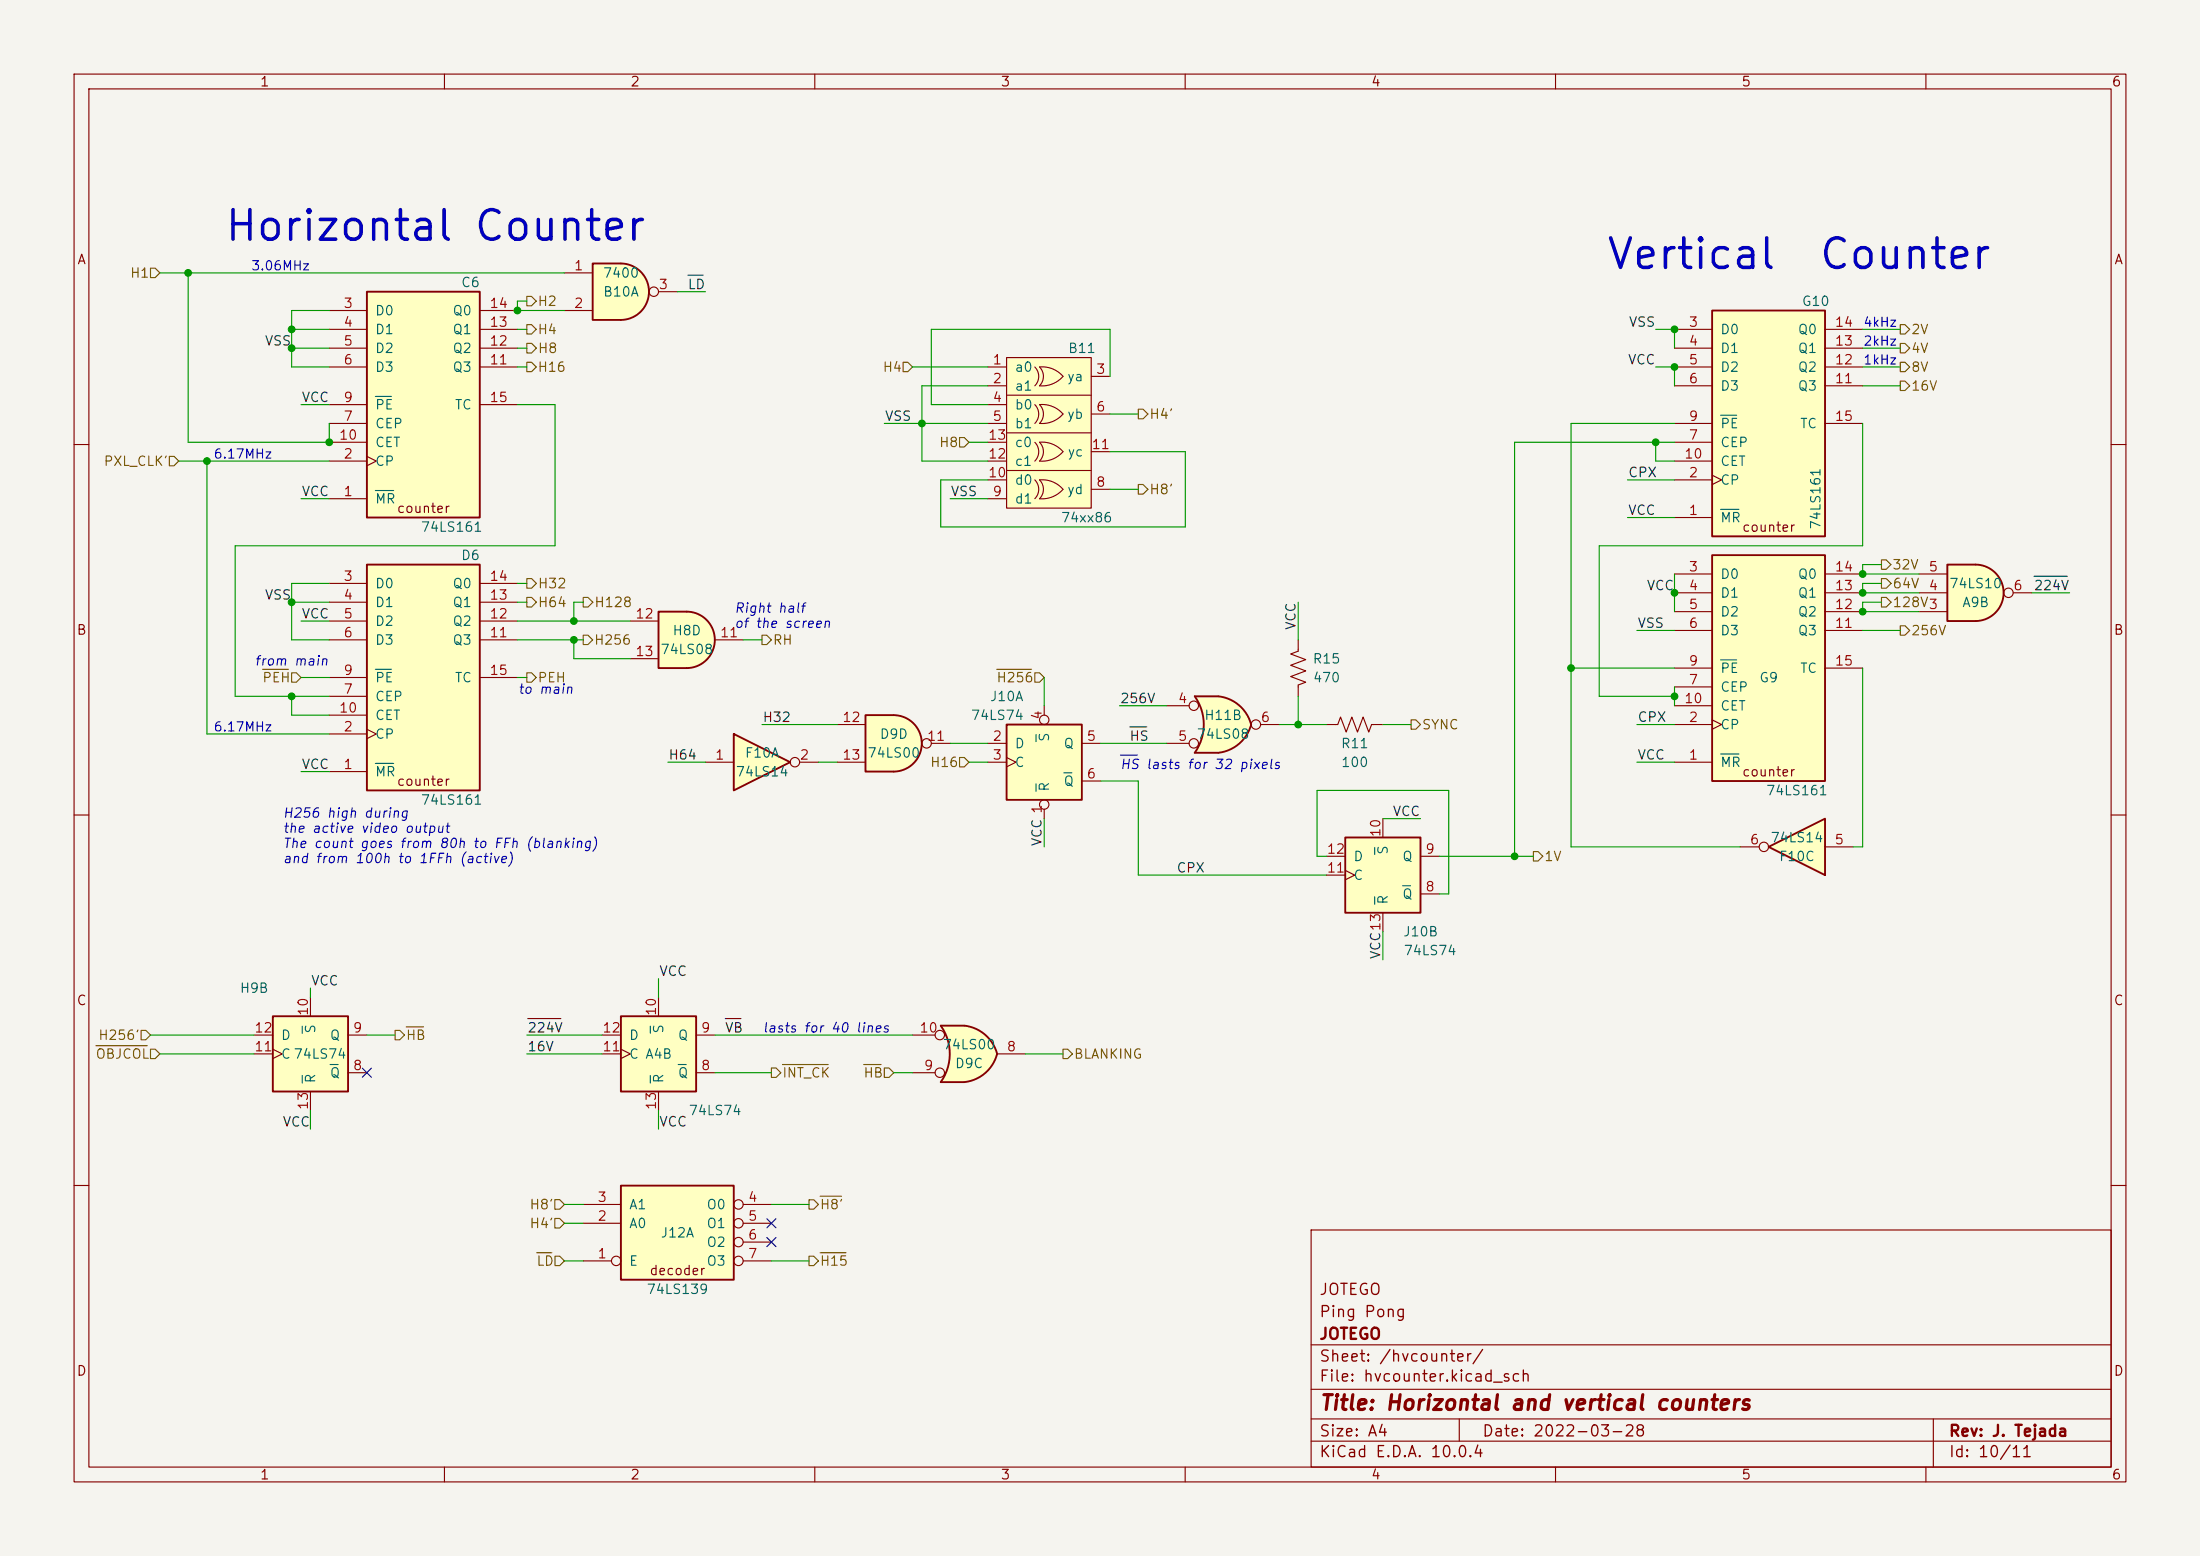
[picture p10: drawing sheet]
<svg xmlns="http://www.w3.org/2000/svg" width="297mm" height="210mm" viewBox="0 0 297 210" stroke-linecap="round" stroke-linejoin="round" font-family="sans-serif">
<path d="M0 0h297v210h-297z" fill="#f5f4ef" stroke="#f5f4ef" stroke-width=".14"/>
<g fill="none" stroke="#840000" stroke-width=".15">
<path d="M10 10h277v190h-277zM12 12h273v186h-273zM60 10v2M110 10v2M160 10v2M210 10v2M260 10v2M10 60h2M285 60h2M10 110h2M285 110h2M10 160h2"/>
<path d="M177 166h108v32h-108zM285 160h2M60 198v2M110 198v2M160 198v2M177 194.5h108M177 191.5h108M177 187.5h108M177 181.5h108M197 191.5v3M210 198v2M260 198v2"/>
<path d="M261 191.5v6.5"/>
</g>
<path d="M231.1 41.9h15.3v30.5h-15.3z" fill="#ffffc2"/>
<path d="M231.1 41.9h15.3v30.5h-15.3z" fill="none" stroke="#840000" stroke-width=".25"/>
<g fill="none" stroke="#840000" stroke-width=".15">
<path d="M226.1 44.5h5M226.1 47h5M226.1 49.5h5M226.1 52.1h5M226.1 59.7h5M226.1 57.2h5M246.4 44.5h5.1M246.4 47h5.1M246.4 49.5h5.1M246.4 52.1h5.1M246.4 57.2h5.1M226.1 69.9h5"/>
<path d="M226.1 64.8h5M226.1 62.2h5M231.1 64.1l1.3 .7-1.3 .6"/>
</g>
<path d="M232.3 56h2.1M232.3 68.7h2.5" fill="none" stroke="#006464" stroke-width=".15"/>
<path d="M161.3 94h3.2M161.3 101.6h3.2" fill="none" stroke="#ffffc2" stroke-width=".14"/>
<g fill="#ffffc2" stroke="#ffffc2" stroke-width=".14">
<path d="M163.9 96.4l5 1.4a5.2 5.2 0 0 1-4.4 3.8z"/>
<path d="M164.5 94a5.1 5.1 0 0 1 4.4 3.8l-5 1.3z"/>
</g>
<path d="M161.3 94h3.2v7.6h-3.2a6.7 6.7 0 0 0 0-7.6z" fill="#ffffc2"/>
<path d="M164.5 94h-3.2a6.6 6.6 0 0 1 0 7.6h3.2M164.5 94a5.1 5.1 0 0 1 4.4 3.8M168.9 97.8a5.2 5.2 0 0 1-4.4 3.8" fill="none" stroke="#840000" stroke-width=".25"/>
<g fill="none" stroke="#840000" stroke-width=".15">
<path d="M157.5 95.3h3M170.2 97.8h2.5M157.5 100.3h3"/>
<circle cx="161.2" cy="95.2" r=".63"/>
<circle cx="169.5" cy="97.8" r=".63"/>
<circle cx="161.2" cy="100.3" r=".63"/>
</g>
<path d="M135.9 48.3h11.4v20.3h-11.4z" fill="#ffffc2"/>
<g fill="none" stroke="#840000" stroke-width=".15">
<path d="M133.3 49.5h2.6M133.3 52.1h2.6M133.3 54.6h2.6M133.3 57.2h2.6M133.3 59.7h2.6M135.9 48.3h11.4v20.3h-11.4zM135.9 53.3h11.4M135.9 58.4h11.4M139.7 49.5a1.8 1.8 0 0 1 0 2.6M139.7 54.6a1.8 1.8 0 0 1 0 2.6M139.7 59.7a1.8 1.8 0 0 1 0 2.5M140.3 49.5a3.7 3.7 0 0 1 3.2 1.3 3.7 3.7 0 0 1-3.2 1.3 1.79 1.79 0 0 0 0-2.6z"/>
<path d="M140.3 54.6a3.7 3.7 0 0 1 3.2 1.3 3.7 3.7 0 0 1-3.2 1.3 1.79 1.79 0 0 0 0-2.6zM140.3 59.7a3.7 3.7 0 0 1 3.2 1.3 3.7 3.7 0 0 1-3.2 1.2 1.79 1.79 0 0 0 0-2.5zM147.3 50.8h2.6M147.3 55.9h2.6M133.3 67.3h2.6M133.3 64.8h2.6M133.3 62.2h2.6M135.9 63.5h11.4M139.7 64.8a1.8 1.8 0 0 1 0 2.5M140.3 64.8a3.7 3.7 0 0 1 3.2 1.2 3.7 3.7 0 0 1-3.2 1.3 1.79 1.79 0 0 0 0-2.5zM147.3 66h2.6M147.3 61h2.6"/>
<path d="M175.3 86.4v1.5l-1.1 .4 2.1 .7-2.1 .8 2.1 .8-2.1 .7 2.1 .8-1 .4v1.5"/>
</g>
<path d="M135.9 97.8h10.1v10.2h-10.1z" fill="#ffffc2"/>
<path d="M135.9 97.8h10.1v10.2h-10.1z" fill="none" stroke="#840000" stroke-width=".25"/>
<g fill="none" stroke="#840000" stroke-width=".15">
<path d="M141 95.3v1.2M179.1 97.8h1.5l.4-1 .7 2 .8-2 .8 2 .7-2 .8 2 .4-1h1.5M133.3 100.3h2.6M133.3 102.9h2.6M135.9 102.2l1.3 .7-1.3 .6M141 109.2v1.3M146 100.3h2.6M146 105.4h2.6"/>
<circle cx="141" cy="97.2" r=".63"/>
<circle cx="141" cy="108.6" r=".63"/>
</g>
<path d="M139.9 99.1v1M139.9 105.8v1M143.6 104.3h1.1" fill="none" stroke="#006464" stroke-width=".15"/>
<path d="M238.8 114.3l7.6-3.8v7.6z" fill="#ffffc2"/>
<path d="M238.8 114.3l7.6-3.8v7.6z" fill="none" stroke="#840000" stroke-width=".25"/>
<g fill="none" stroke="#840000" stroke-width=".15">
<path d="M234.9 114.3h2.6M246.4 114.3h3.8"/>
<circle cx="238.1" cy="114.3" r=".63"/>
</g>
<path d="M231.1 74.9h15.3v30.5h-15.3z" fill="#ffffc2"/>
<path d="M231.1 74.9h15.3v30.5h-15.3z" fill="none" stroke="#840000" stroke-width=".25"/>
<g fill="none" stroke="#840000" stroke-width=".15">
<path d="M226.1 77.5h5M246.4 77.5h5.1M226.1 97.8h5M226.1 80h5M226.1 82.6h5M226.1 85.1h5M226.1 92.7h5M226.1 90.2h5M226.1 95.3h5M231.1 97.2l1.3 .6-1.3 .6M246.4 80h5.1M246.4 82.6h5.1"/>
<path d="M246.4 85.1h5.1M246.4 90.2h5.1M226.1 102.9h5"/>
</g>
<path d="M232.3 89.1h2.1M232.3 101.8h2.5" fill="none" stroke="#006464" stroke-width=".15"/>
<path d="M49.5 39.4h15.3v30.5h-15.3z" fill="#ffffc2"/>
<path d="M49.5 39.4h15.3v30.5h-15.3z" fill="none" stroke="#840000" stroke-width=".25"/>
<g fill="none" stroke="#840000" stroke-width=".15">
<path d="M44.4 41.9h5.1M44.4 44.5h5.1M44.4 47h5.1M44.4 49.5h5.1M44.4 57.2h5.1M44.4 54.6h5.1M44.4 59.7h5.1M64.8 41.9h5M64.8 44.5h5M64.8 47h5M64.8 49.5h5M64.8 54.6h5"/>
<path d="M44.4 67.3h5.1M44.4 62.2h5.1M49.5 61.6l1.3 .6-1.3 .7"/>
</g>
<path d="M50.7 53.5h2.1M50.7 66.2h2.4" fill="none" stroke="#006464" stroke-width=".15"/>
<path d="M120.6 96.5a3.8 3.8 0 0 1 3.8 3.8 3.8 3.8 0 0 1-3.8 3.8z" fill="#ffffc2" stroke="#ffffc2" stroke-width=".14"/>
<path d="M116.8 96.5h3.8v7.6h-3.8z" fill="#ffffc2"/>
<path d="M116.8 96.5h3.8a3.8 3.8 0 0 1 3.8 3.8 3.8 3.8 0 0 1-3.8 3.8h-3.8z" fill="none" stroke="#840000" stroke-width=".25"/>
<g fill="none" stroke="#840000" stroke-width=".15">
<path d="M113 97.8h3.8M113 102.9h3.8M125.7 100.3h2.6"/>
<circle cx="125.1" cy="100.3" r=".63"/>
</g>
<path d="M99.1 99.1l7.6 3.8-7.6 3.8z" fill="#ffffc2"/>
<path d="M99.1 99.1l7.6 3.8-7.6 3.8z" fill="none" stroke="#840000" stroke-width=".25"/>
<g fill="none" stroke="#840000" stroke-width=".15">
<path d="M95.2 102.9h3.9M107.9 102.9h2.6"/>
<circle cx="107.3" cy="102.9" r=".63"/>
</g>
<path d="M266.7 76.2a3.8 3.8 0 0 1 3.8 3.8 3.8 3.8 0 0 1-3.8 3.8z" fill="#ffffc2" stroke="#ffffc2" stroke-width=".14"/>
<path d="M262.9 76.2h3.8v7.6h-3.8z" fill="#ffffc2"/>
<path d="M262.9 76.2h3.8a3.8 3.8 0 0 1 3.8 3.8 3.8 3.8 0 0 1-3.8 3.8h-3.8z" fill="none" stroke="#840000" stroke-width=".25"/>
<g fill="none" stroke="#840000" stroke-width=".15">
<path d="M259.1 77.5h3.8M259.1 82.6h3.8M259.1 80h3.8M271.8 80h2.5"/>
<circle cx="271.1" cy="80" r=".63"/>
</g>
<path d="M36.8 137.2h10.2v10.1h-10.2z" fill="#ffffc2"/>
<path d="M36.8 137.2h10.2v10.1h-10.2z" fill="none" stroke="#840000" stroke-width=".25"/>
<path d="M34.3 139.7h2.5M41.9 134.6v2.6M47 139.7h2.5M34.3 142.2h2.5M36.8 141.6l1.3 .6-1.3 .7M41.9 147.3v2.6M47 144.8h2.5" fill="none" stroke="#840000" stroke-width=".15"/>
<path d="M40.8 138.5v1M40.8 145.2v1M44.6 143.7h1" fill="none" stroke="#006464" stroke-width=".15"/>
<path d="M83.8 160h15.3v12.7h-15.3z" fill="#ffffc2"/>
<path d="M83.8 160h15.3v12.7h-15.3z" fill="none" stroke="#840000" stroke-width=".25"/>
<g fill="none" stroke="#840000" stroke-width=".15">
<path d="M78.7 170.2h3.8M78.7 165.1h5.1M78.7 162.6h5.1M100.3 170.2h3.8M100.3 165.1h3.8M100.3 162.6h3.8M100.3 167.6h3.8"/>
<circle cx="83.2" cy="170.2" r=".63"/>
<circle cx="99.7" cy="165.1" r=".63"/>
<circle cx="99.7" cy="167.6" r=".63"/>
<circle cx="99.7" cy="170.2" r=".63"/>
<circle cx="99.7" cy="162.6" r=".63"/>
</g>
<path d="M181.6 113h10.2v10.2h-10.2z" fill="#ffffc2"/>
<path d="M181.6 113h10.2v10.2h-10.2z" fill="none" stroke="#840000" stroke-width=".25"/>
<path d="M179.1 115.6h2.5M179.1 118.1h2.5M181.6 117.5l1.3 .6-1.3 .6M186.7 110.5v2.5M191.8 115.6h2.5M186.7 123.2v2.5M191.8 120.7h2.5" fill="none" stroke="#840000" stroke-width=".15"/>
<path d="M185.6 114.4v.9M189.3 119.5h1.1M185.6 121v1" fill="none" stroke="#006464" stroke-width=".15"/>
<path d="M127 138.4h3.2M127 146.1h3.2" fill="none" stroke="#ffffc2" stroke-width=".14"/>
<g fill="#ffffc2" stroke="#ffffc2" stroke-width=".14">
<path d="M130.2 138.4a5.2 5.2 0 0 1 4.4 3.8l-5 1.4z"/>
<path d="M129.6 140.9l5 1.3a5.1 5.1 0 0 1-4.4 3.9z"/>
</g>
<path d="M127 138.4h3.2v7.7h-3.2a6.6 6.6 0 0 0 0-7.7z" fill="#ffffc2"/>
<path d="M130.2 138.4h-3.2a6.6 6.6 0 0 1 0 7.7h3.2M130.2 138.4a5.2 5.2 0 0 1 4.4 3.8 5.2 5.2 0 0 1-4.4 3.9" fill="none" stroke="#840000" stroke-width=".25"/>
<g fill="none" stroke="#840000" stroke-width=".15">
<path d="M123.2 139.7h3M123.2 144.8h3M134.6 142.2h3.8"/>
<circle cx="126.9" cy="139.7" r=".63"/>
<circle cx="126.9" cy="144.8" r=".63"/>
</g>
<path d="M83.8 137.2h10.2v10.1h-10.2z" fill="#ffffc2"/>
<path d="M83.8 137.2h10.2v10.1h-10.2z" fill="none" stroke="#840000" stroke-width=".25"/>
<path d="M81.3 139.7h2.5M88.9 134.6v2.6M94 139.7h2.5M81.3 142.2h2.5M83.8 141.6l1.3 .6-1.3 .7M88.9 147.3v2.6M94 144.8h2.5" fill="none" stroke="#840000" stroke-width=".15"/>
<path d="M87.8 138.5v1M87.8 145.2v1M91.6 143.7h1" fill="none" stroke="#006464" stroke-width=".15"/>
<path d="M83.8 35.6a3.8 3.8 0 0 1 3.8 3.8 3.8 3.8 0 0 1-3.8 3.8z" fill="#ffffc2" stroke="#ffffc2" stroke-width=".14"/>
<path d="M80 35.6h3.8v7.6h-3.8z" fill="#ffffc2"/>
<path d="M80 35.6h3.8a3.8 3.8 0 0 1 3.8 3.8 3.8 3.8 0 0 1-3.8 3.8h-3.8z" fill="none" stroke="#840000" stroke-width=".25"/>
<g fill="none" stroke="#840000" stroke-width=".15">
<path d="M76.2 36.8h3.8M88.9 39.4h2.5M76.2 41.9h3.8"/>
<circle cx="88.3" cy="39.4" r=".63"/>
</g>
<path d="M49.5 76.2h15.3v30.5h-15.3z" fill="#ffffc2"/>
<path d="M49.5 76.2h15.3v30.5h-15.3z" fill="none" stroke="#840000" stroke-width=".25"/>
<g fill="none" stroke="#840000" stroke-width=".15">
<path d="M44.4 78.7h5.1M64.8 78.7h5M44.4 99.1h5.1M44.4 81.3h5.1M44.4 83.8h5.1M44.4 86.4h5.1M44.4 94h5.1M44.4 91.4h5.1M44.4 96.5h5.1M49.5 98.4l1.3 .7-1.3 .6M64.8 81.3h5M64.8 83.8h5"/>
<path d="M64.8 86.4h5M64.8 91.4h5M44.4 104.1h5.1"/>
</g>
<path d="M50.7 90.3h2.1M50.7 103h2.4" fill="none" stroke="#006464" stroke-width=".15"/>
<path d="M92.7 82.6a3.8 3.8 0 0 1 3.8 3.8 3.8 3.8 0 0 1-3.8 3.8z" fill="#ffffc2" stroke="#ffffc2" stroke-width=".14"/>
<path d="M88.9 82.6h3.8v7.6h-3.8z" fill="#ffffc2"/>
<path d="M88.9 82.6h3.8a3.8 3.8 0 0 1 3.8 3.8 3.8 3.8 0 0 1-3.8 3.8h-3.8z" fill="none" stroke="#840000" stroke-width=".25"/>
<path d="M85.1 83.8h3.8M85.1 88.9h3.8M96.5 86.4h3.8" fill="none" stroke="#840000" stroke-width=".15"/>
<g fill="none" stroke="#725600" stroke-width=".15">
<path d="M20.3 36.2h.7l.6 .6-.6 .7h-.7zM71.1 46.3h.7l.6 .7-.6 .6h-.7zM71.1 43.8h.7l.6 .7-.6 .6h-.7zM71.1 40h.7l.6 .6-.6 .7h-.7zM71.1 48.9h.7l.6 .6-.6 .7h-.7zM121.9 48.9h.7l.6 .6-.6 .7h-.7zM129.5 59.1h.7l.6 .6-.6 .6h-.7zM153.7 55.2h.6l.7 .7-.7 .6h-.6zM256.5 51.4h.7l.6 .7-.6 .6h-.7zM256.5 43.8h.7l.6 .7-.6 .6h-.7zM256.5 46.4h.7l.6 .6-.6 .6h-.7zM256.5 48.9h.7l.6 .6-.6 .7h-.7z"/>
<path d="M22.9 61.6h.6l.6 .6-.6 .7h-.6zM71.1 78.1h.7l.6 .6-.6 .7h-.7zM153.7 65.4h.6l.7 .6-.7 .7h-.6zM254 78.1h.6l.7 .6-.7 .7h-.6zM254 75.6h.6l.7 .6-.7 .6h-.6zM35.4 90.3h3.5M39.4 90.8h.6l.6 .6-.6 .7h-.6zM71.1 90.8h.7l.6 .6-.6 .7h-.7zM71.1 80.6h.7l.6 .7-.6 .6h-.7zM78.7 85.7h.7l.6 .7-.6 .6h-.7zM78.7 80.6h.7l.6 .7-.6 .6h-.7zM102.9 85.7h.6l.6 .7-.6 .6h-.6z"/>
<path d="M134.6 90.3h4.7M139.7 90.8h.6l.7 .6-.7 .7h-.6zM190.5 97.2h.6l.7 .6-.7 .6h-.6zM254 80.6h.6l.7 .7-.7 .6h-.6zM256.5 84.5h.7l.6 .6-.6 .6h-.7zM129.5 102.2h.7l.6 .7-.6 .6h-.7zM207 114.9h.6l.7 .7-.7 .6h-.6zM19 139.1h.7l.6 .6-.6 .6h-.7zM53.3 139.1h.7l.6 .6-.6 .6h-.7zM54.8 138.6h2.4M12.9 141.1h7M20.3 141.6h.7l.6 .6-.6 .7h-.7z"/>
<path d="M104.1 144.1h.7l.6 .7-.6 .6h-.7zM105.6 143.7h6.2M116.6 143.7h2.3M119.4 144.1h.6l.6 .7-.6 .6h-.6zM143.5 141.6h.6l.7 .6-.7 .7h-.6zM72.5 169.1h2M74.9 161.9h.7l.6 .7-.6 .6h-.7zM74.9 164.5h.7l.6 .6-.6 .6h-.7zM74.9 169.5h.7l.6 .7-.6 .6h-.7zM109.2 169.5h.7l.6 .7-.6 .6h-.7zM109.2 161.9h.7l.6 .7-.6 .6h-.7zM110.7 169.1h3.5"/>
<path d="M110.7 161.5h2.9"/>
</g>
<path d="M92.9 37.1h2M274.6 77.8h4.5M152.5 98.1h2.3M71.2 137.5h4.5M97.9 137.5h2.1" fill="none" stroke="#0f0f0f" stroke-width=".15"/>
<g fill="none" stroke="#009600" stroke-width=".15">
<path d="M21.6 36.8h54.6M25.4 36.8v22.9h19v-2.5M91.4 39.4h3.8M39.4 44.5h5M39.4 47h5M40.6 54.6h3.8M44.4 41.9h-5v7.6h5M69.8 54.6h5.1v19.1h-43.2v20.3h12.7M69.8 49.5h1.3M69.8 44.5h1.3M69.8 47h1.3M71.1 40.6h-1.3v1.3h6.4"/>
<path d="M119.4 57.2h13.9M123.2 49.5h10.1M130.8 59.7h2.5M133.3 52.1h-8.8v10.1h8.8M149.9 50.8v-6.3h-24.2v10.1h7.6M149.9 55.9h3.8M223.5 49.5h2.6v2.6M223.5 59.7v2.5h2.6M223.5 44.5h2.6v2.5M226.1 59.7h-21.6v55.9M226.1 57.2h-14v57.1h22.8M251.5 57.2v16.5h-35.6v20.3h10.2"/>
<path d="M251.5 49.5h5M251.5 44.5h5M251.5 47h5M251.5 52.1h5M24.1 62.2h20.3M27.9 62.2v36.9h16.5M40.6 67.3h3.8M44.4 78.7h-5v7.7h5M69.8 78.7h1.3M128.3 67.3h5M149.9 61h10.1v10.1h-33v-6.3h6.3M149.9 66h3.8"/>
<path d="M219.7 64.8h6.4M219.7 69.9h6.4M226.1 77.5v5.1M254 78.7h-2.5v1.3h7.6M254 76.2h-2.5v1.3h7.6M39.4 94v2.5h5M39.4 81.3h5M40.6 91.4h3.8M40.6 83.8h3.8M69.8 91.4h1.3M69.8 86.4h8.9M69.8 83.8h15.3"/>
<path d="M69.8 81.3h1.3M77.5 86.4v2.5h7.6M78.7 81.3h-1.2v2.5M100.3 86.4h2.6M102.9 97.8h10.1M141 91.4v3.9M151.1 95.3h6.4M172.7 97.8h6.4M175.3 81.3v5.1M175.3 94v3.8M186.7 97.8h3.8M212.1 90.2h14"/>
<path d="M221 97.8h5.1M221 85.1h5.1M226.1 92.7v2.6M251.5 90.2v24.1h-1.3M251.5 85.1h5M254 81.3h-2.5v1.3h7.6M274.3 80h5.1M40.6 104.1h3.8M90.2 102.9h5M110.5 102.9h2.5M128.3 100.3h5M130.8 102.9h2.5"/>
<path d="M141 110.5v3.8M148.6 100.3h8.9M148.6 105.4h5.1v12.7h25.4M179.1 115.6h-1.3v-8.9h17.8v14h-1.3M186.7 110.5h5.1M194.3 115.6h12.7M221 102.9h5.1M20.3 139.7h14M41.9 133.4v1.2M49.5 139.7h3.8M71.1 139.7h10.2M88.9 132.1v2.5"/>
<path d="M96.5 139.7h26.7M186.7 125.7v3.8M21.6 142.2h12.7M41.9 149.9v2.5M71.1 142.2h10.2M88.9 149.9v2.5M96.5 144.8h7.6M120.6 144.8h2.6M138.4 142.2h5.1M76.2 162.6h2.5M76.2 170.2h2.5M76.2 165.1h2.5"/>
<path d="M104.1 162.6h5.1M104.1 170.2h5.1"/>
</g>
<path d="M48.9 144.2l1.2 1.2M50.1 144.2l-1.2 1.2M103.5 164.5l1.2 1.2M103.5 167l1.2 1.2M104.7 164.5l-1.2 1.2M104.7 167l-1.2 1.2" fill="none" stroke="#000084" stroke-width=".15"/>
<path d="M151.3 101.9h2.2" fill="none" stroke="#0000c2" stroke-width=".15"/>
<g fill="#009600" stroke="#009600" stroke-width=".14">
<circle cx="77.5" cy="83.8" r=".46"/>
<circle cx="39.4" cy="94" r=".46"/>
<circle cx="39.4" cy="81.3" r=".46"/>
<circle cx="39.4" cy="47" r=".46"/>
<circle cx="69.8" cy="41.9" r=".46"/>
<circle cx="44.4" cy="59.7" r=".46"/>
<circle cx="27.9" cy="62.2" r=".46"/>
<circle cx="39.4" cy="44.5" r=".46"/>
<circle cx="25.4" cy="36.8" r=".46"/>
<circle cx="77.5" cy="86.4" r=".46"/>
<circle cx="124.5" cy="57.2" r=".46"/>
<circle cx="226.1" cy="49.5" r=".46"/>
<circle cx="226.1" cy="44.5" r=".46"/>
<circle cx="251.5" cy="77.5" r=".46"/>
<circle cx="251.5" cy="82.6" r=".46"/>
<circle cx="251.5" cy="80" r=".46"/>
<circle cx="223.5" cy="59.7" r=".46"/>
<circle cx="204.5" cy="115.6" r=".46"/>
<circle cx="212.1" cy="90.2" r=".46"/>
<circle cx="175.3" cy="97.8" r=".46"/>
<circle cx="226.1" cy="80" r=".46"/>
<circle cx="226.1" cy="94" r=".46"/>
</g>
<g font-size="4" fill="#0000c2">
<text x="30.1" y="33.5">Horizontal Counter</text>
<text x="216.7" y="37.3">Vertical</text>
<text x="245.3" y="37.3">Counter</text>
</g>
<text font-size="2" fill="#840000" x="178" y="190.8">Title: Horizontal and vertical counters</text>
<g font-size="1.5" fill="#840000">
<text x="178" y="178.2">Ping Pong</text>
<text x="178" y="175.2">JOTEGO</text>
<text x="178" y="184.2">Sheet: /hvcounter/</text>
<text x="178" y="181.2">JOTEGO</text>
<text x="178" y="186.9">File: hvcounter.kicad_sch</text>
<text x="178" y="197.1">KiCad E.D.A. 10.0.4</text>
<text x="178" y="194.3">Size: A4</text>
<text x="200" y="194.3">Date: 2022-03-28</text>
<text x="263" y="194.3">Rev: J. Tejada</text>
<text x="263" y="197.1">Id: 10/11</text>
</g>
<g font-size="1.3" fill="#840000">
<text x="35" y="12">1</text>
<text x="85" y="12">2</text>
<text x="135" y="12">3</text>
<text x="185" y="12">4</text>
<text x="235" y="12">5</text>
<text x="285" y="12">6</text>
<text x="10.3" y="36">A</text>
<text x="285.3" y="36">A</text>
<text x="53.5" y="69.6">counter</text>
<text x="235.1" y="72.1">counter</text>
<text x="10.3" y="86">B</text>
<text x="285.3" y="86">B</text>
<text x="53.5" y="106.4">counter</text>
<text x="235.1" y="105.1">counter</text>
<text x="10.3" y="136">C</text>
<text x="285.3" y="136">C</text>
<text x="87.6" y="172.4">decoder</text>
<text x="10.3" y="186">D</text>
<text x="285.3" y="186">D</text>
<text x="35" y="200">1</text>
<text x="85" y="200">2</text>
<text x="135" y="200">3</text>
<text x="185" y="200">4</text>
<text x="235" y="200">5</text>
<text x="285" y="200">6</text>
</g>
<g font-size="1.3" fill="#725600">
<text x="17.5" y="37.8">H1</text>
<text x="72.5" y="41.6">H2</text>
<text x="72.5" y="45.4">H4</text>
<text x="72.5" y="48">H8</text>
<text x="257.9" y="45.4">2V</text>
<text x="257.9" y="48">4V</text>
<text x="72.5" y="50.5">H16</text>
<text x="119.1" y="50.5">H4</text>
<text x="257.9" y="53">16V</text>
<text x="257.9" y="50.5">8V</text>
<text x="155.1" y="56.9">H4'</text>
<text x="13.9" y="63.2">PXL_CLK'</text>
<text x="126.7" y="60.7">H8</text>
<text x="155.1" y="67">H8'</text>
<text x="255.4" y="77.2">32V</text>
<text x="72.5" y="79.7">H32</text>
<text x="72.5" y="82.3">H64</text>
<text x="80.1" y="82.3">H128</text>
<text x="255.4" y="79.7">64V</text>
<text x="255.4" y="82.3">128V3</text>
<text x="80.1" y="87.3">H256</text>
<text x="104.2" y="87.3">RH</text>
<text x="257.9" y="86.1">256V</text>
<text x="35.3" y="92.4">PEH</text>
<text x="72.5" y="92.4">PEH</text>
<text x="134.4" y="92.4">H256</text>
<text x="191.9" y="98.8">SYNC</text>
<text x="125.5" y="103.8">H16</text>
<text x="208.4" y="116.5">1V</text>
<text x="12.8" y="143.2">OBJCOL</text>
<text x="13.2" y="140.7">H256'</text>
<text x="54.7" y="140.7">HB</text>
<text x="144.9" y="143.2">BLANKING</text>
<text x="105.5" y="145.8">INT_CK</text>
<text x="116.5" y="145.8">HB</text>
<text x="71.4" y="163.6">H8'</text>
<text x="71.4" y="166.1">H4'</text>
<text x="110.6" y="163.5">H8'</text>
<text x="72.3" y="171.2">LD</text>
<text x="110.6" y="171.2">H15</text>
</g>
<g font-size="1.3" fill="#a90000">
<text x="46.3" y="41.9">3</text>
<text x="66" y="41.9">14</text>
<text x="77.4" y="36.8">1</text>
<text x="77.4" y="41.9">2</text>
<text x="88.8" y="39.3">3</text>
<text x="46.3" y="44.4">4</text>
<text x="46.3" y="47">5</text>
<text x="66" y="47">12</text>
<text x="66" y="44.4">13</text>
<text x="227.9" y="44.4">3</text>
<text x="227.9" y="47">4</text>
<text x="247.6" y="47">13</text>
<text x="247.6" y="44.4">14</text>
<text x="46.3" y="49.5">6</text>
<text x="66" y="49.5">11</text>
<text x="133.9" y="49.5">1</text>
<text x="133.9" y="52">2</text>
<text x="147.9" y="50.8">3</text>
<text x="227.9" y="49.5">5</text>
<text x="227.9" y="52">6</text>
<text x="247.6" y="52">11</text>
<text x="247.6" y="49.5">12</text>
<text x="45.7" y="59.7">10</text>
<text x="46.3" y="57.1">7</text>
<text x="46.3" y="54.6">9</text>
<text x="66" y="54.6">15</text>
<text x="133.3" y="59.7">13</text>
<text x="133.9" y="54.6">4</text>
<text x="133.9" y="57.1">5</text>
<text x="147.9" y="55.9">6</text>
<text x="227.9" y="59.7">7</text>
<text x="227.9" y="57.1">9</text>
<text x="247.6" y="57.1">15</text>
<text x="46.3" y="62.2">2</text>
<text x="133.3" y="64.7">10</text>
<text x="133.3" y="62.2">12</text>
<text x="147.3" y="60.9">11</text>
<text x="227.3" y="62.2">10</text>
<text x="227.9" y="64.7">2</text>
<text x="46.3" y="67.3">1</text>
<text x="133.9" y="67.3">9</text>
<text x="147.9" y="66">8</text>
<text x="227.9" y="69.8">1</text>
<text x="227.9" y="77.4">3</text>
<text x="247.6" y="77.4">14</text>
<text x="260.3" y="77.4">5</text>
<text x="46.3" y="78.7">3</text>
<text x="46.3" y="81.3">4</text>
<text x="46.3" y="83.8">5</text>
<text x="66" y="83.8">12</text>
<text x="66" y="81.3">13</text>
<text x="66" y="78.7">14</text>
<text x="85.7" y="83.8">12</text>
<text x="227.9" y="80">4</text>
<text x="227.9" y="82.5">5</text>
<text x="247.6" y="82.5">12</text>
<text x="247.6" y="80">13</text>
<text x="260.3" y="80">4</text>
<text x="271.7" y="80">6</text>
<text x="46.3" y="86.3">6</text>
<text x="66" y="86.3">11</text>
<text x="85.7" y="88.9">13</text>
<text x="97.1" y="86.3">11</text>
<text x="227.9" y="85.1">6</text>
<text x="247.6" y="85.1">11</text>
<text x="46.3" y="94">7</text>
<text x="46.3" y="91.4">9</text>
<text x="66" y="91.4">15</text>
<text x="158.9" y="95.2">4</text>
<text x="227.3" y="95.2">10</text>
<text x="227.9" y="92.7">7</text>
<text x="227.9" y="90.1">9</text>
<text x="247.6" y="90.1">15</text>
<text x="45.7" y="96.5">10</text>
<text x="46.3" y="99">2</text>
<text x="113.6" y="97.8">12</text>
<text x="125.1" y="100.3">11</text>
<text x="133.9" y="100.3">2</text>
<text x="140.9" y="97.2" transform="rotate(-90 140.9 97.2)">4</text>
<text x="146.6" y="100.3">5</text>
<text x="158.9" y="100.3">5</text>
<text x="170.1" y="97.8">6</text>
<text x="227.9" y="97.8">2</text>
<text x="46.3" y="104.1">1</text>
<text x="96.4" y="102.8">1</text>
<text x="107.9" y="102.8">2</text>
<text x="113.6" y="102.8">13</text>
<text x="133.9" y="102.8">3</text>
<text x="146.6" y="105.4">6</text>
<text x="227.9" y="102.8">1</text>
<text x="186.7" y="113.1" transform="rotate(-90 186.7 113.1)">10</text>
<text x="179" y="118.1">11</text>
<text x="179" y="115.5">12</text>
<text x="192.3" y="115.5">9</text>
<text x="236.1" y="114.3">6</text>
<text x="247.6" y="114.3">5</text>
<text x="192.3" y="120.6">8</text>
<text x="41.9" y="137.2" transform="rotate(-90 41.9 137.2)">10</text>
<text x="88.9" y="137.2" transform="rotate(-90 88.9 137.2)">10</text>
<text x="34.2" y="142.2">11</text>
<text x="34.2" y="139.7">12</text>
<text x="47.6" y="139.7">9</text>
<text x="81.2" y="142.2">11</text>
<text x="81.2" y="139.7">12</text>
<text x="94.5" y="139.7">9</text>
<text x="124" y="139.7">10</text>
<text x="135.8" y="142.2">8</text>
<text x="41.9" y="149.9" transform="rotate(-90 41.9 149.9)">13</text>
<text x="47.6" y="144.8">8</text>
<text x="88.9" y="149.9" transform="rotate(-90 88.9 149.9)">13</text>
<text x="94.5" y="144.8">8</text>
<text x="124.6" y="144.8">9</text>
<text x="80.6" y="165.1">2</text>
<text x="80.6" y="162.5">3</text>
<text x="100.9" y="162.5">4</text>
<text x="100.9" y="165.1">5</text>
<text x="100.9" y="167.6">6</text>
<text x="80.6" y="170.2">1</text>
<text x="100.9" y="170.2">7</text>
</g>
<g font-size="1.3" fill="#006464">
<text x="62.2" y="39.1">C6</text>
<text x="81.3" y="37.8">7400</text>
<text x="81.3" y="40.3">B10A</text>
<text x="243.2" y="41.6">G10</text>
<text x="50.5" y="42.9">D0</text>
<text x="50.5" y="45.4">D1</text>
<text x="50.5" y="48">D2</text>
<text x="61" y="48">Q2</text>
<text x="61" y="45.4">Q1</text>
<text x="61" y="42.9">Q0</text>
<text x="144.1" y="48">B11</text>
<text x="232.2" y="45.4">D0</text>
<text x="232.2" y="48">D1</text>
<text x="242.6" y="48">Q1</text>
<text x="242.6" y="45.4">Q0</text>
<text x="50.5" y="50.5">D3</text>
<text x="61" y="50.5">Q3</text>
<text x="136.9" y="50.5">a0</text>
<text x="136.9" y="53">a1</text>
<text x="144" y="51.8">ya</text>
<text x="232.2" y="50.5">D2</text>
<text x="232.2" y="53">D3</text>
<text x="242.6" y="53">Q3</text>
<text x="242.6" y="50.5">Q2</text>
<text x="50.5" y="58.1">CEP</text>
<text x="50.5" y="55.6">PE</text>
<text x="61.3" y="55.6">TC</text>
<text x="136.9" y="55.6">b0</text>
<text x="136.9" y="58.1">b1</text>
<text x="144" y="56.9">yb</text>
<text x="232.2" y="58.1">PE</text>
<text x="242.9" y="58.1">TC</text>
<text x="50.5" y="63.2">CP</text>
<text x="50.5" y="60.7">CET</text>
<text x="136.9" y="65.7">d0</text>
<text x="136.9" y="63.2">c1</text>
<text x="136.9" y="60.7">c0</text>
<text x="144" y="61.9">yc</text>
<text x="232.2" y="65.7">CP</text>
<text x="232.2" y="60.7">CEP</text>
<text x="232.2" y="63.2">CET</text>
<text x="50.5" y="68.3">MR</text>
<text x="136.9" y="68.3">d1</text>
<text x="143.1" y="70.8">74xx86</text>
<text x="144" y="67">yd</text>
<text x="232.2" y="70.8">MR</text>
<text x="246.1" y="71.6" transform="rotate(-90 246.1 71.6)">74LS161</text>
<text x="56.7" y="72.1">74LS161</text>
<text x="62.2" y="75.9">D6</text>
<text x="50.5" y="79.7">D0</text>
<text x="50.5" y="82.3">D1</text>
<text x="61" y="82.3">Q1</text>
<text x="61" y="79.7">Q0</text>
<text x="232.2" y="78.4">D0</text>
<text x="232.2" y="81">D1</text>
<text x="232.2" y="83.5">D2</text>
<text x="242.6" y="83.5">Q2</text>
<text x="242.6" y="81">Q1</text>
<text x="242.6" y="78.4">Q0</text>
<text x="263.1" y="79.7">74LS10</text>
<text x="264.8" y="82.3">A9B</text>
<text x="50.5" y="84.8">D2</text>
<text x="50.5" y="87.3">D3</text>
<text x="61" y="87.3">Q3</text>
<text x="61" y="84.8">Q2</text>
<text x="89.1" y="88.6">74LS08</text>
<text x="90.7" y="86.1">H8D</text>
<text x="177.1" y="89.9">R15</text>
<text x="232.2" y="86.1">D3</text>
<text x="242.6" y="86.1">Q3</text>
<text x="50.5" y="95">CEP</text>
<text x="50.5" y="92.4">PE</text>
<text x="61.3" y="92.4">TC</text>
<text x="133.6" y="95">J10A</text>
<text x="177.2" y="92.4">470</text>
<text x="232.2" y="93.7">CEP</text>
<text x="232.2" y="91.1">PE</text>
<text x="237.4" y="92.4">G9</text>
<text x="242.9" y="91.1">TC</text>
<text x="50.5" y="100">CP</text>
<text x="50.5" y="97.5">CET</text>
<text x="118.7" y="100">D9D</text>
<text x="131" y="97.5">74LS74</text>
<text x="136.9" y="101.3">D</text>
<text x="141.9" y="100.2" transform="rotate(-90 141.9 100.2)">S</text>
<text x="143.5" y="101.3">Q</text>
<text x="161.5" y="100">74LS08</text>
<text x="162.5" y="97.5">H11B</text>
<text x="180.9" y="101.3">R11</text>
<text x="232.2" y="98.8">CP</text>
<text x="232.2" y="96.2">CET</text>
<text x="50.5" y="105.1">MR</text>
<text x="99.2" y="105.1">74LS14</text>
<text x="100.5" y="102.6">F10A</text>
<text x="117" y="102.6">74LS00</text>
<text x="136.9" y="103.8">C</text>
<text x="141.9" y="106.9" transform="rotate(-90 141.9 106.9)">R</text>
<text x="143.5" y="106.4">Q</text>
<text x="181" y="103.8">100</text>
<text x="232.2" y="103.8">MR</text>
<text x="238.3" y="107.7">74LS161</text>
<text x="56.7" y="108.9">74LS161</text>
<text x="182.6" y="119.1">C</text>
<text x="182.6" y="116.5">D</text>
<text x="187.7" y="115.5" transform="rotate(-90 187.7 115.5)">S</text>
<text x="189.2" y="116.5">Q</text>
<text x="238.9" y="114">74LS14</text>
<text x="240.1" y="116.5">F10C</text>
<text x="187.7" y="122.2" transform="rotate(-90 187.7 122.2)">R</text>
<text x="189.2" y="121.6">Q</text>
<text x="189.3" y="126.7">J10B</text>
<text x="189.4" y="129.2">74LS74</text>
<text x="32.3" y="134.3">H9B</text>
<text x="37.8" y="143.2">C 74LS74</text>
<text x="37.8" y="140.7">D</text>
<text x="42.9" y="139.6" transform="rotate(-90 42.9 139.6)">S</text>
<text x="44.4" y="140.7">Q</text>
<text x="84.8" y="143.2">C A4B</text>
<text x="84.8" y="140.7">D</text>
<text x="89.9" y="139.6" transform="rotate(-90 89.9 139.6)">S</text>
<text x="91.4" y="140.7">Q</text>
<text x="127.2" y="141.9">74LS00</text>
<text x="42.9" y="146.3" transform="rotate(-90 42.9 146.3)">R</text>
<text x="44.4" y="145.8">Q</text>
<text x="89.9" y="146.3" transform="rotate(-90 89.9 146.3)">R</text>
<text x="91.4" y="145.8">Q</text>
<text x="128.8" y="144.5">D9C</text>
<text x="92.9" y="150.8">74LS74</text>
<text x="84.8" y="166.1">A0</text>
<text x="84.8" y="163.5">A1</text>
<text x="89.1" y="167.3">J12A</text>
<text x="95.3" y="163.5">O0</text>
<text x="95.3" y="166.1">O1</text>
<text x="84.8" y="171.2">E</text>
<text x="95.3" y="168.6">O2</text>
<text x="95.3" y="171.2">O3</text>
<text x="87.2" y="175">74LS139</text>
</g>
<g font-size="1.3" fill="#0f0f0f">
<text x="92.7" y="39.3">LD</text>
<text x="35.7" y="47">VSS</text>
<text x="219.8" y="44.4">VSS</text>
<text x="219.7" y="49.5">VCC</text>
<text x="40.6" y="54.6">VCC</text>
<text x="119.4" y="57.1">VSS</text>
<text x="219.7" y="64.7">CPX</text>
<text x="40.6" y="67.3">VCC</text>
<text x="128.3" y="67.3">VSS</text>
<text x="219.7" y="69.8">VCC</text>
<text x="35.7" y="81.2">VSS</text>
<text x="40.6" y="83.8">VCC</text>
<text x="222.2" y="80">VCC</text>
<text x="274.5" y="80">224V</text>
<text x="175.2" y="85.1" transform="rotate(-90 175.2 85.1)">VCC</text>
<text x="221" y="85.1">VSS</text>
<text x="151.1" y="95.2">256V</text>
<text x="102.9" y="97.8">H32</text>
<text x="152.4" y="100.3">HS</text>
<text x="221" y="97.8">CPX</text>
<text x="40.6" y="104.1">VCC</text>
<text x="90.2" y="102.8">H64</text>
<text x="221" y="102.8">VCC</text>
<text x="187.9" y="110.5">VCC</text>
<text x="140.9" y="114.3" transform="rotate(-90 140.9 114.3)">VCC 1</text>
<text x="158.7" y="118.1">CPX</text>
<text x="186.7" y="129.5" transform="rotate(-90 186.7 129.5)">VCC13</text>
<text x="41.9" y="133.3">VCC</text>
<text x="88.9" y="132">VCC</text>
<text x="71.1" y="139.7">224V</text>
<text x="71.1" y="142.2">16V</text>
<text x="97.8" y="139.7">VB</text>
<text x="38.1" y="152.4">VCC</text>
<text x="88.9" y="152.4">VCC</text>
</g>
<g font-size="1.3" fill="#0000c2">
<text x="99" y="83">Right half</text>
<text x="99" y="85.1">of the screen</text>
<text x="34.3" y="90.1">from main</text>
<text x="69.8" y="94">to main</text>
<text x="151.1" y="104.1">HS lasts for 32 pixels</text>
<text x="38.1" y="110.7">H256 high during</text>
<text x="38.1" y="112.7">the active video output</text>
<text x="38.1" y="114.8">The count goes from 80h to FFh (blanking)</text>
<text x="38.1" y="116.8">and from 100h to 1FFh (active)</text>
<text x="102.8" y="139.7">lasts for 40 lines</text>
</g>
<g font-size="1.2" fill="#0000c2">
<text x="33.8" y="36.8">3.06MHz</text>
<text x="251.5" y="47">2kHz</text>
<text x="251.5" y="44.4">4kHz</text>
<text x="251.5" y="49.5">1kHz</text>
<text x="28.7" y="62.2">6.17MHz</text>
<text x="28.7" y="99">6.17MHz</text>
</g>
</svg>
